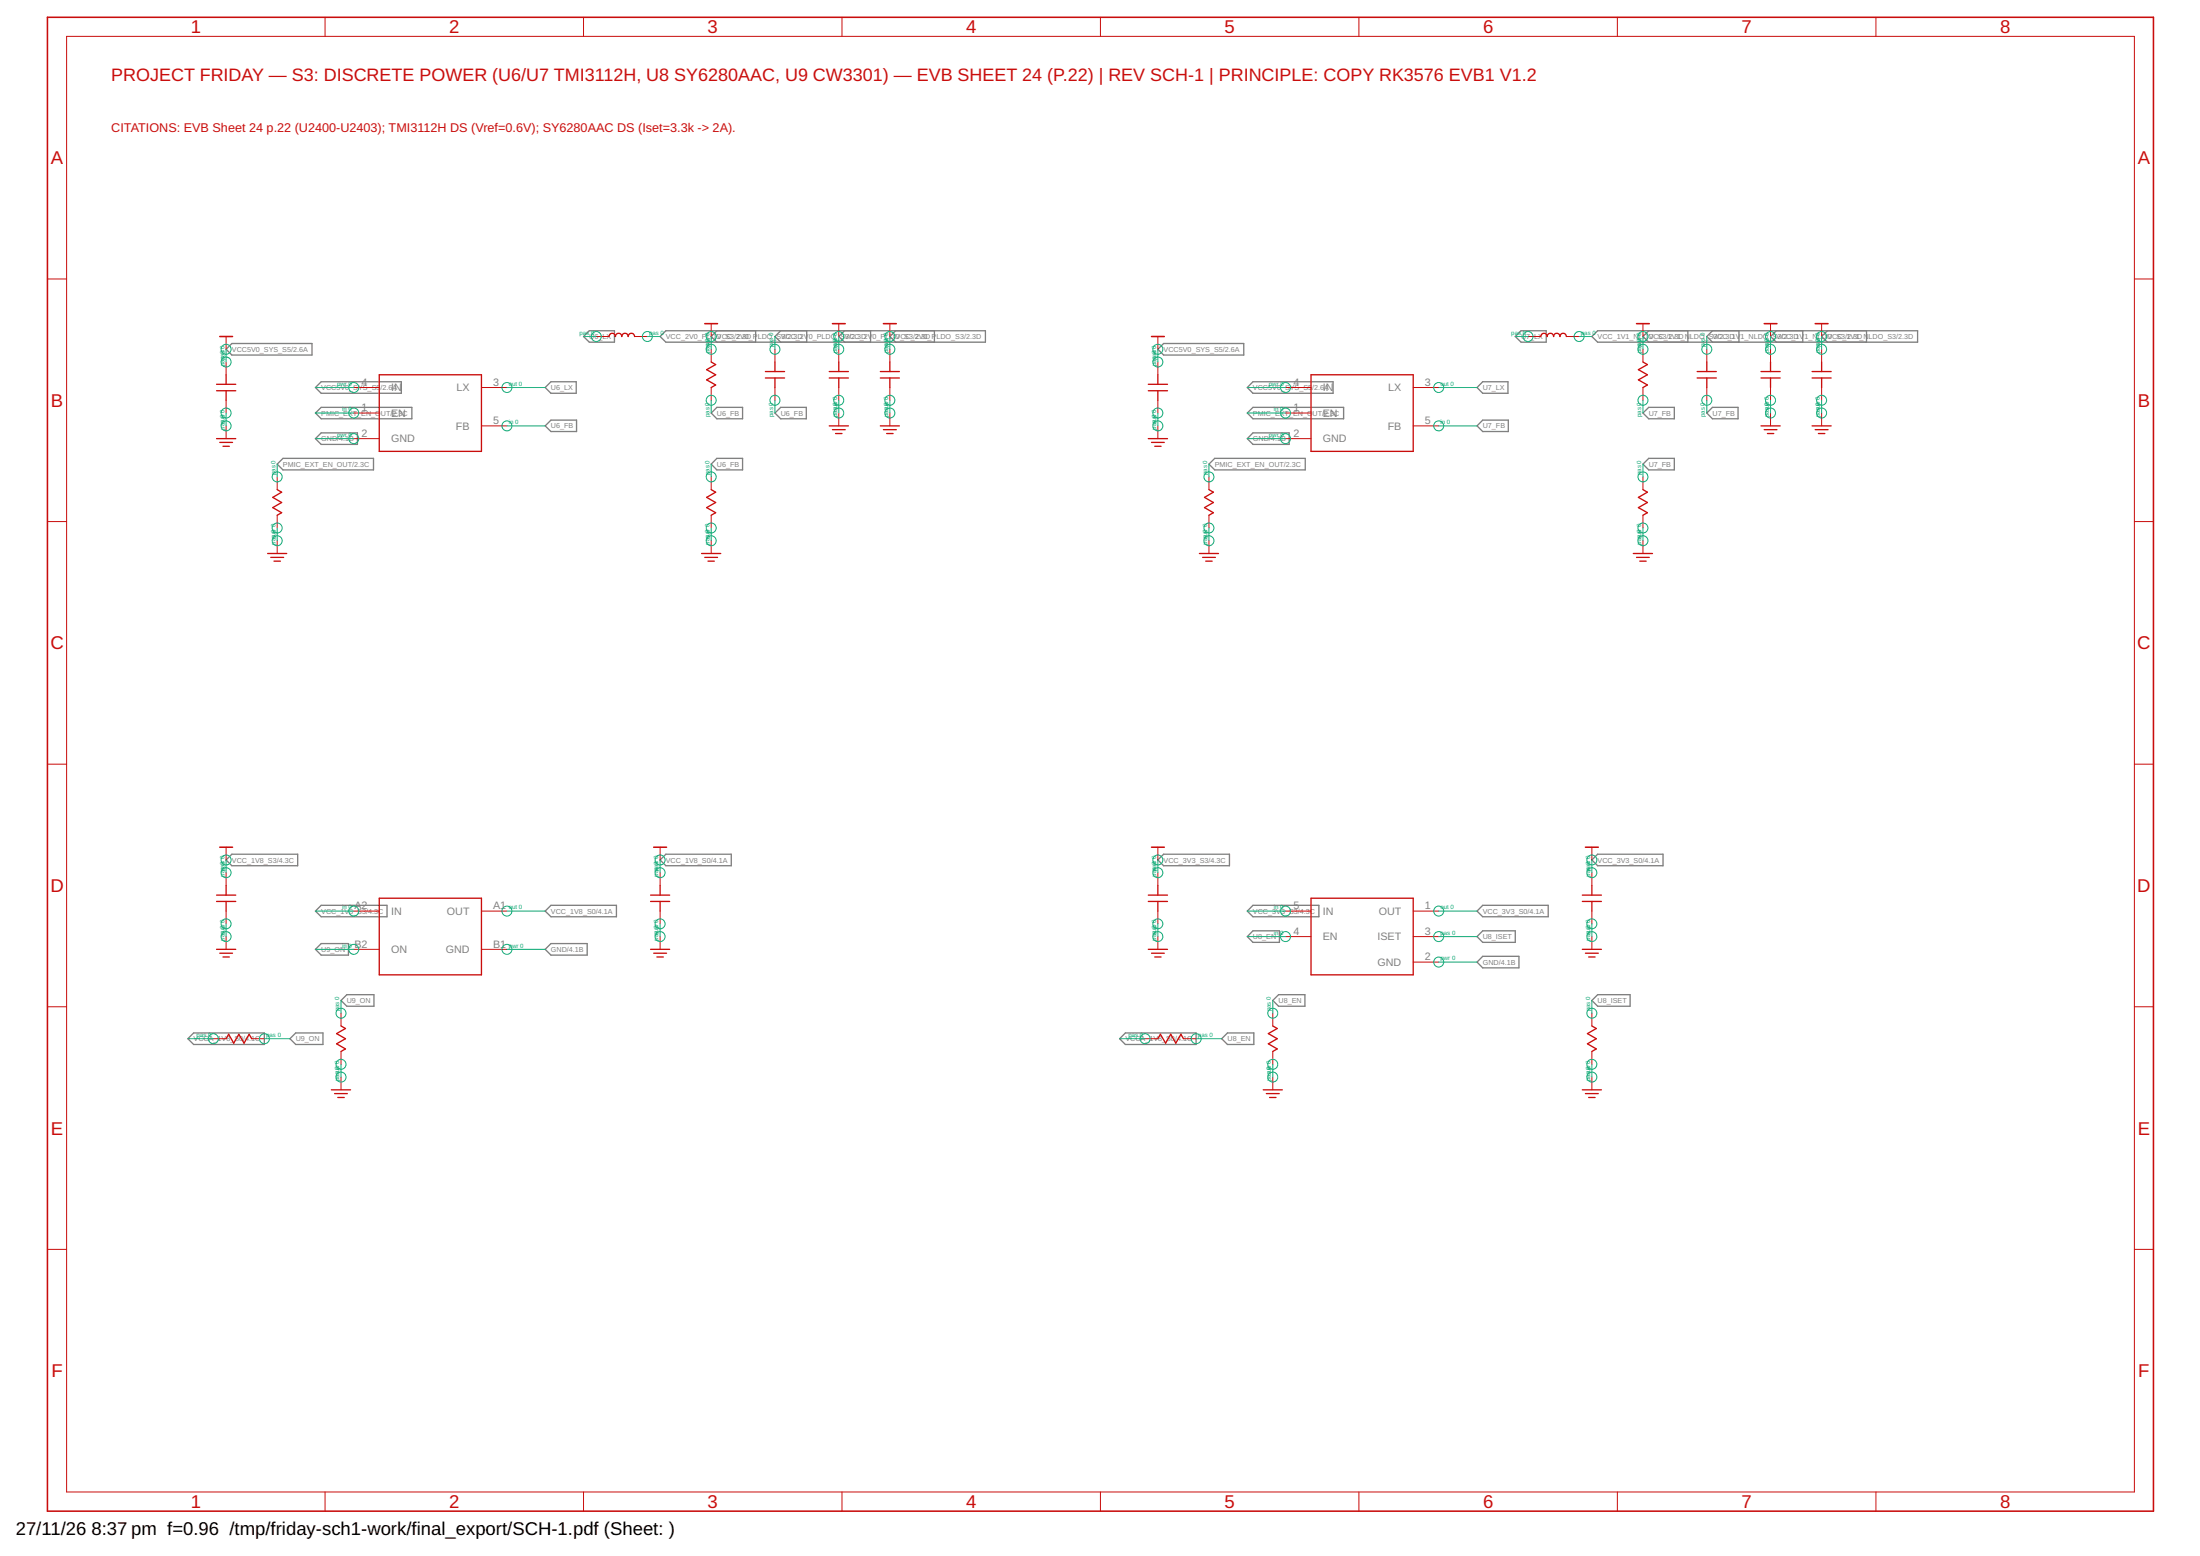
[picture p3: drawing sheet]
<svg xmlns="http://www.w3.org/2000/svg" width="420mm" height="297mm" viewBox="0 0 420 297" stroke-linecap="round" stroke-linejoin="round" font-family="sans-serif">
<g fill="none" stroke="#808080" stroke-width=".25">
<path d="M43.2 66.7l1.1-1.1h15.3v2.2h-15.3zM60.2 78.8l1.1-1h17.4v2.1h-17.4zM61.3 72.9h15.3v2.2h-15.3l-1.1-1.1zM104.1 74l1.1-1.1h4.8v2.2h-4.8zM111.4 64.2l1.1-1.1h4.8v2.2h-4.8zM126.1 64.2l1.1-1.1h61v2.2h-61zM136.9 77.8h4.9v2.1h-4.9l-1.1-1.1zM136.9 63.1l-1.1 1.1 1.1 1.1M144.3 63.1v2.2M148 78.8l1.1-1h4.9v2.1h-4.9zM149.1 63.1l-1.1 1.1 1.1 1.1M154.1 63.1v2.2"/>
<path d="M161.3 63.1l-1.1 1.1 1.1 1.1M166.3 63.1v2.2M171 63.1l-1.1 1.1 1.1 1.1M178.5 63.1v2.2M222.2 65.6h15.3v2.2h-15.3l-1.1-1.1zM239.3 77.8h17.3v2.1h-17.3l-1.1-1.1zM239.3 72.9h15.3v2.2h-15.3l-1.1-1.1zM283.2 72.9h4.8v2.2h-4.8l-1.1-1.1zM289.4 64.2l1.1-1.1h4.8v2.2h-4.8zM304 64.2l1.1-1.1h61.1v2.2h-61.1zM313.8 78.8l1.1-1h4.9v2.1h-4.9zM314.9 63.1l-1.1 1.1 1.1 1.1"/>
<path d="M322.3 63.1v2.2M326 78.8l1-1h4.9v2.1h-4.9zM327 63.1l-1 1.1 1 1.1M332.1 63.1v2.2M339.2 63.1l-1.1 1.1 1.1 1.1M344.3 63.1v2.2M349 63.1l-1.1 1.1 1.1 1.1M356.5 63.1v2.2M54 87.5h17.3v2.2h-17.3l-1.1-1.1zM60.2 83.7l1.1-1.1h7v2.2h-7zM104.1 81.3l1.1-1.1h4.9v2.2h-4.9zM136.9 87.5h4.9v2.2h-4.9l-1.1-1.1z"/>
<path d="M232 87.5h17.3v2.2h-17.3l-1.1-1.1zM239.3 82.6h6.9v2.2h-6.9l-1.1-1.1zM283.2 80.2h4.9v2.2h-4.9l-1.1-1.1zM314.9 87.5h4.9v2.2h-4.9l-1.1-1.1zM44.3 163.1h12.6v2.2h-12.6l-1.1-1.1zM60.2 173.9l1.1-1.1h12.6v2.2h-12.6zM104.1 173.9l1.1-1.1h12.5v2.2h-12.5zM126.1 164.2l1.1-1.1h12.5v2.2h-12.5zM222.2 163.1h12.6v2.2h-12.6l-1.1-1.1zM239.3 177.7h5v2.2h-5l-1.1-1.1zM239.3 172.8h12.6v2.2h-12.6l-1.1-1.1zM283.2 177.7h6.2v2.2h-6.2l-1.1-1.1z"/>
<path d="M283.2 172.8h12.5v2.2h-12.5l-1.1-1.1zM304 164.2l1.1-1.1h12.5v2.2h-12.5zM37 197.2h13.5v2.2h-13.5l-1.1-1.1zM56.5 197.2h5.2v2.2h-5.2l-1.1-1.1zM61.3 180.1h5.2v2.2h-5.2l-1.1-1.1zM66.2 189.9h5.2v2.2h-5.2l-1.1-1.1zM104.1 181.2l1.1-1.1h6.9v2.2h-6.9zM214.9 197.2h13.5v2.2h-13.5l-1.1-1.1zM233.3 198.3l1.1-1.1h5.1v2.2h-5.1zM243.1 191l1.1-1.1h5v2.2h-5zM283.2 182.6h6.9v2.2h-6.9l-1.1-1.1zM304 191l1.1-1.1h6.2v2.2h-6.2z"/>
</g>
<g fill="none" stroke="#c90d0c" stroke-width=".3">
<path d="M9.1 3.3h402.2v285.2h-402.2zM42 64.2h2.4M134.6 61.8h2.4M159 61.8h2.4M168.7 61.8h2.5M219.9 64.2h2.5M312.5 61.8h2.5M336.9 61.8h2.5M346.7 61.8h2.4M42 161.7h2.4M124.8 161.7h2.5M219.9 161.7h2.5"/>
<path d="M302.8 161.7h2.4"/>
</g>
<g fill="none" stroke="#c90d0c" stroke-width=".19">
<path d="M12.7 6.9h394.9v277.9h-394.9zM62.1 3.3v3.6M111.4 3.3v3.6M160.8 3.3v3.6M210.2 3.3v3.6M259.5 3.3v3.6M308.9 3.3v3.6M358.3 3.3v3.6M9.1 53.3h3.6M407.6 53.3h3.7M43.2 64.2v2.5M43.2 69.1v2.4"/>
<path d="M43.2 76.4v2.4M67.6 74h4.8M67.6 78.8h4.8M91.9 74h4.9M113.9 64.2h2.4M121.2 64.2h2.4M135.8 61.8v2.4M135.8 66.7v2.4M135.8 74v2.4M148 66.7v2.4M148 74v2.4M160.2 61.8v2.4"/>
<path d="M160.2 66.7v2.4M160.2 74v2.4M160.2 78.8v2.5M169.9 61.8v2.4M169.9 66.7v2.4M169.9 74v2.4M169.9 78.8v2.5M221.1 64.2v2.5M221.1 69.1v2.4M221.1 76.4v2.4M245.5 74h4.9M245.5 78.8h4.9"/>
<path d="M269.9 74h4.9M291.8 64.2h2.5M299.1 64.2h2.5M313.8 61.8v2.4M313.8 66.7v2.4M313.8 74v2.4M326 66.7v2.4M326 74v2.4M338.1 61.8v2.4M338.1 66.7v2.4M338.1 74v2.4M338.1 78.8v2.5"/>
<path d="M347.9 61.8v2.4M347.9 66.7v2.4M347.9 74v2.4M347.9 78.8v2.5M9.1 99.6h3.6M43.2 81.3v2.4M52.9 91v2.5M52.9 98.4v2.4M67.6 83.7h4.8M91.9 81.3h4.9M135.8 91v2.5M135.8 98.4v2.4"/>
<path d="M221.1 81.3v2.4M230.9 91v2.5M230.9 98.4v2.4M245.5 83.7h4.9M269.9 81.3h4.9M313.8 91v2.5M313.8 98.4v2.4M407.6 99.6h3.7M52.9 103.2v2.5M135.8 103.2v2.5M230.9 103.2v2.5M313.8 103.2v2.5"/>
<path d="M9.1 145.9h3.6M407.6 145.9h3.7M43.2 161.7v2.5M43.2 166.6v2.4M43.2 173.9v2.5M43.2 178.8v2.4M67.6 173.9h4.8M91.9 173.9h4.9M126.1 161.7v2.5M126.1 166.6v2.4M126.1 173.9v2.5M126.1 178.8v2.4"/>
<path d="M221.1 161.7v2.5M221.1 166.6v2.4M221.1 173.9v2.5M221.1 178.8v2.4M245.5 173.9h4.9M245.5 178.8h4.9M269.9 173.9h4.9M269.9 178.8h4.9M304 161.7v2.5M304 166.6v2.4M304 173.9v2.5M304 178.8v2.4"/>
<path d="M9.1 192.2h3.6M40.7 198.3h2.5M48.1 198.3h2.4M65.1 193.4v2.5M67.6 181.2h4.8M91.9 181.2h4.9M218.7 198.3h2.4M226 198.3h2.5M243.1 193.4v2.5M269.9 183.7h4.9M304 193.4v2.5M407.6 192.2h3.7"/>
<path d="M65.1 200.7v2.5M65.1 205.6v2.4M243.1 200.7v2.5M243.1 205.6v2.4M304 200.7v2.5M304 205.6v2.4M9.1 238.5h3.6M407.6 238.5h3.7M62.1 284.8v3.7M111.4 284.8v3.7M160.8 284.8v3.7M210.2 284.8v3.7"/>
<path d="M259.5 284.8v3.7M308.9 284.8v3.7M358.3 284.8v3.7"/>
</g>
<g fill="none" stroke="#c90d0c" stroke-width=".25">
<path d="M41.4 73.4h3.6M41.4 74.6h3.6M43.2 71.5v1.9M43.2 74.6v1.8M72.4 71.5h19.5v14.7h-19.5zM116.3 64.2a.61 .61 0 0 1 .6-.6 .61 .61 0 0 1 .6 .6 .6 .6 0 0 1 .6-.6 .6 .6 0 0 1 .6 .6 .61 .61 0 0 1 .7-.6 .61 .61 0 0 1 .6 .6 .61 .61 0 0 1 .6-.6 .61 .61 0 0 1 .6 .6M135.8 69.1l.9 .5-1.7 1 1.7 .9-1.7 1 1.7 1-.9 .5M146.2 70.9h3.6M146.2 72.2h3.6M148 69.1v1.8M148 72.2v1.8M158.4 70.9h3.6"/>
<path d="M158.4 72.2h3.6M160.2 69.1v1.8M160.2 72.2v1.8M168.1 70.9h3.7M168.1 72.2h3.7M169.9 69.1v1.8M169.9 72.2v1.8M219.3 73.4h3.7M219.3 74.6h3.7M221.1 71.5v1.9M221.1 74.6v1.8M250.4 71.5h19.5v14.7h-19.5z"/>
<path d="M294.3 64.2a.61 .61 0 0 1 .6-.6 .61 .61 0 0 1 .6 .6 .61 .61 0 0 1 .6-.6 .61 .61 0 0 1 .6 .6 .6 .6 0 0 1 .6-.6 .6 .6 0 0 1 .6 .6 .61 .61 0 0 1 .6-.6 .61 .61 0 0 1 .6 .6M313.8 69.1l.8 .5-1.7 1 1.7 .9-1.7 1 1.7 1-.8 .5M324.1 70.9h3.7M324.1 72.2h3.7M326 69.1v1.8M326 72.2v1.8M336.3 70.9h3.7M336.3 72.2h3.7M338.1 69.1v1.8M338.1 72.2v1.8M346.1 70.9h3.6M346.1 72.2h3.6"/>
<path d="M347.9 69.1v1.8M347.9 72.2v1.8M41.4 83.7h3.6M42 84.5h2.4M42.6 85.2h1.2M52.9 93.5l.9 .5-1.7 1 1.7 .9-1.7 1 1.7 1-.9 .5M135.8 93.5l.9 .5-1.7 1 1.7 .9-1.7 1 1.7 1-.9 .5M158.4 81.3h3.6M159 82h2.4M159.6 82.8h1.2M168.1 81.3h3.7M168.7 82h2.5"/>
<path d="M169.3 82.8h1.3M219.3 83.7h3.7M219.9 84.5h2.5M220.5 85.2h1.2M230.9 93.5l.8 .5-1.7 1 1.7 .9-1.7 1 1.7 1-.8 .5M313.8 93.5l.8 .5-1.7 1 1.7 .9-1.7 1 1.7 1-.8 .5M336.3 81.3h3.7M336.9 82h2.5M337.5 82.8h1.3M346.1 81.3h3.6M346.7 82h2.4M347.3 82.8h1.2"/>
<path d="M51.1 105.7h3.7M51.7 106.4h2.5M52.3 107.1h1.3M134 105.7h3.6M134.6 106.4h2.4M135.2 107.1h1.2M229.1 105.7h3.6M229.7 106.4h2.4M230.3 107.1h1.2M311.9 105.7h3.7M312.5 106.4h2.5M313.2 107.1h1.2"/>
<path d="M41.4 170.9h3.6M41.4 172.1h3.6M43.2 169v1.9M43.2 172.1v1.8M72.4 171.5h19.5v14.6h-19.5zM124.2 170.9h3.7M124.2 172.1h3.7M126.1 169v1.9M126.1 172.1v1.8M219.3 170.9h3.7M219.3 172.1h3.7M221.1 169v1.9"/>
<path d="M221.1 172.1v1.8M250.4 171.5h19.5v14.6h-19.5zM302.2 170.9h3.6M302.2 172.1h3.6M304 169v1.9M304 172.1v1.8M41.4 181.2h3.6M42 182h2.4M42.6 182.7h1.2M43.2 198.3l.5-.9 .9 1.7 1-1.7 1 1.7 1-1.7 .5 .9M65.1 195.9l.9 .4-1.7 1 1.7 1-1.7 1 1.7 .9-.9 .5M124.2 181.2h3.7"/>
<path d="M124.8 182h2.5M125.5 182.7h1.2M219.3 181.2h3.7M219.9 182h2.5M220.5 182.7h1.2M221.1 198.3l.5-.9 1 1.7 1-1.7 1 1.7 .9-1.7 .5 .9M243.1 195.9l.8 .4-1.7 1 1.7 1-1.7 1 1.7 .9-.8 .5M302.2 181.2h3.6M302.8 182h2.4M303.4 182.7h1.2M304 195.9l.9 .4-1.7 1 1.7 1-1.7 1 1.7 .9-.9 .5M63.3 208h3.7"/>
<path d="M63.9 208.8h2.4M64.5 209.5h1.2M241.3 208h3.6M241.9 208.8h2.4M242.5 209.5h1.2M302.2 208h3.6M302.8 208.8h2.4M303.4 209.5h1.2"/>
</g>
<g fill="none" stroke="#0dab76" stroke-width=".19">
<path d="M43.2 66.7v2.4M43.2 78.8v2.5M60.2 78.8h7.4M60.2 74h7.4M96.8 74h7.3M111.4 64.2h2.5M123.6 64.2h2.5M135.8 64.2v2.5M135.8 76.4v2.4M148 64.2v2.5M148 76.4v2.4M160.2 64.2v2.5"/>
<path d="M160.2 76.4v2.4M169.9 64.2v2.5M169.9 76.4v2.4M221.1 66.7v2.4M221.1 78.8v2.5M238.2 78.8h7.3M238.2 74h7.3M274.8 74h7.3M289.4 64.2h2.4M301.6 64.2h2.4M313.8 64.2v2.5M313.8 76.4v2.4"/>
<path d="M326 64.2v2.5M326 76.4v2.4M338.1 64.2v2.5M338.1 76.4v2.4M347.9 64.2v2.5M347.9 76.4v2.4M52.9 88.6v2.4M60.2 83.7h7.4M96.8 81.3h7.3M135.8 88.6v2.4M230.9 88.6v2.4M238.2 83.7h7.3"/>
<path d="M274.8 81.3h7.3M313.8 88.6v2.4M52.9 100.8v2.4M135.8 100.8v2.4M230.9 100.8v2.4M313.8 100.8v2.4M43.2 164.2v2.4M43.2 176.4v2.4M60.2 173.9h7.4M96.8 173.9h7.3M126.1 164.2v2.4M126.1 176.4v2.4"/>
<path d="M221.1 164.2v2.4M221.1 176.4v2.4M238.2 178.8h7.3M238.2 173.9h7.3M274.8 178.8h7.3M274.8 173.9h7.3M304 164.2v2.4M304 176.4v2.4M35.9 198.3h4.8M50.5 198.3h4.9M60.2 181.2h7.4M65.1 191v2.4"/>
<path d="M96.8 181.2h7.3M213.8 198.3h4.9M228.5 198.3h4.8M243.1 191v2.4M274.8 183.7h7.3M304 191v2.4M65.1 203.2v2.4M243.1 203.2v2.4M304 203.2v2.4"/>
<circle cx="43.2" cy="78.8" r=".95"/>
<circle cx="43.2" cy="66.7" r=".95"/>
<circle cx="43.2" cy="69.1" r=".95"/>
<circle cx="67.6" cy="74" r=".95"/>
<circle cx="67.6" cy="78.8" r=".95"/>
<circle cx="96.8" cy="74" r=".95"/>
<circle cx="113.9" cy="64.2" r=".95"/>
<circle cx="123.6" cy="64.2" r=".95"/>
<circle cx="135.8" cy="64.2" r=".95"/>
<circle cx="135.8" cy="66.7" r=".95"/>
<circle cx="135.8" cy="76.4" r=".95"/>
<circle cx="148" cy="76.4" r=".95"/>
<circle cx="148" cy="66.7" r=".95"/>
<circle cx="160.2" cy="76.4" r=".95"/>
<circle cx="160.2" cy="66.7" r=".95"/>
<circle cx="160.2" cy="78.8" r=".95"/>
<circle cx="160.2" cy="64.2" r=".95"/>
<circle cx="169.9" cy="66.7" r=".95"/>
<circle cx="169.9" cy="76.4" r=".95"/>
<circle cx="169.9" cy="78.8" r=".95"/>
<circle cx="169.9" cy="64.2" r=".95"/>
<circle cx="221.1" cy="78.8" r=".95"/>
<circle cx="221.1" cy="66.7" r=".95"/>
<circle cx="221.1" cy="69.1" r=".95"/>
<circle cx="245.5" cy="78.8" r=".95"/>
<circle cx="245.5" cy="74" r=".95"/>
<circle cx="274.8" cy="74" r=".95"/>
<circle cx="291.8" cy="64.2" r=".95"/>
<circle cx="301.6" cy="64.2" r=".95"/>
<circle cx="313.8" cy="76.4" r=".95"/>
<circle cx="313.8" cy="64.2" r=".95"/>
<circle cx="313.8" cy="66.7" r=".95"/>
<circle cx="326" cy="76.4" r=".95"/>
<circle cx="326" cy="66.7" r=".95"/>
<circle cx="338.1" cy="78.8" r=".95"/>
<circle cx="338.1" cy="76.4" r=".95"/>
<circle cx="338.1" cy="64.2" r=".95"/>
<circle cx="338.1" cy="66.7" r=".95"/>
<circle cx="347.9" cy="78.8" r=".95"/>
<circle cx="347.9" cy="64.2" r=".95"/>
<circle cx="347.9" cy="66.7" r=".95"/>
<circle cx="347.9" cy="76.4" r=".95"/>
<circle cx="43.2" cy="81.3" r=".95"/>
<circle cx="52.9" cy="91" r=".95"/>
<circle cx="67.6" cy="83.7" r=".95"/>
<circle cx="96.8" cy="81.3" r=".95"/>
<circle cx="135.8" cy="91" r=".95"/>
<circle cx="221.1" cy="81.3" r=".95"/>
<circle cx="230.9" cy="91" r=".95"/>
<circle cx="245.5" cy="83.7" r=".95"/>
<circle cx="274.8" cy="81.3" r=".95"/>
<circle cx="313.8" cy="91" r=".95"/>
<circle cx="52.9" cy="103.2" r=".95"/>
<circle cx="52.9" cy="100.8" r=".95"/>
<circle cx="135.8" cy="100.8" r=".95"/>
<circle cx="135.8" cy="103.2" r=".95"/>
<circle cx="230.9" cy="100.8" r=".95"/>
<circle cx="230.9" cy="103.2" r=".95"/>
<circle cx="313.8" cy="103.2" r=".95"/>
<circle cx="313.8" cy="100.8" r=".95"/>
<circle cx="43.2" cy="166.6" r=".95"/>
<circle cx="43.2" cy="164.2" r=".95"/>
<circle cx="43.2" cy="176.4" r=".95"/>
<circle cx="43.2" cy="178.8" r=".95"/>
<circle cx="67.6" cy="173.9" r=".95"/>
<circle cx="96.8" cy="173.9" r=".95"/>
<circle cx="126.1" cy="164.2" r=".95"/>
<circle cx="126.1" cy="166.6" r=".95"/>
<circle cx="126.1" cy="176.4" r=".95"/>
<circle cx="126.1" cy="178.8" r=".95"/>
<circle cx="221.1" cy="166.6" r=".95"/>
<circle cx="221.1" cy="164.2" r=".95"/>
<circle cx="221.1" cy="176.4" r=".95"/>
<circle cx="221.1" cy="178.8" r=".95"/>
<circle cx="245.5" cy="178.8" r=".95"/>
<circle cx="245.5" cy="173.9" r=".95"/>
<circle cx="274.8" cy="178.8" r=".95"/>
<circle cx="274.8" cy="173.9" r=".95"/>
<circle cx="304" cy="166.6" r=".95"/>
<circle cx="304" cy="164.2" r=".95"/>
<circle cx="304" cy="178.8" r=".95"/>
<circle cx="304" cy="176.4" r=".95"/>
<circle cx="40.7" cy="198.3" r=".95"/>
<circle cx="50.5" cy="198.3" r=".95"/>
<circle cx="65.1" cy="193.4" r=".95"/>
<circle cx="67.6" cy="181.2" r=".95"/>
<circle cx="96.8" cy="181.2" r=".95"/>
<circle cx="218.7" cy="198.3" r=".95"/>
<circle cx="228.5" cy="198.3" r=".95"/>
<circle cx="243.1" cy="193.4" r=".95"/>
<circle cx="274.8" cy="183.7" r=".95"/>
<circle cx="304" cy="193.4" r=".95"/>
<circle cx="65.1" cy="205.6" r=".95"/>
<circle cx="65.1" cy="203.2" r=".95"/>
<circle cx="243.1" cy="203.2" r=".95"/>
<circle cx="243.1" cy="205.6" r=".95"/>
<circle cx="304" cy="205.6" r=".95"/>
<circle cx="304" cy="203.2" r=".95"/>
</g>
<g font-size="3.5" fill="#c90d0c">
<text x="36.4" y="6.4">1</text>
<text x="85.8" y="6.4">2</text>
<text x="135.1" y="6.4">3</text>
<text x="184.5" y="6.4">4</text>
<text x="233.9" y="6.4">5</text>
<text x="283.2" y="6.4">6</text>
<text x="332.6" y="6.4">7</text>
<text x="382" y="6.4">8</text>
<text x="9.7" y="31.4">A</text>
<text x="408.3" y="31.4">A</text>
<text x="9.7" y="77.7">B</text>
<text x="408.3" y="77.7">B</text>
<text x="9.6" y="124">C</text>
<text x="408.2" y="124">C</text>
<text x="9.6" y="170.3">D</text>
<text x="408.2" y="170.3">D</text>
<text x="9.7" y="216.6">E</text>
<text x="408.3" y="216.6">E</text>
<text x="9.8" y="262.9">F</text>
<text x="408.4" y="262.9">F</text>
<text x="36.4" y="287.9">1</text>
<text x="85.8" y="287.9">2</text>
<text x="135.1" y="287.9">3</text>
<text x="184.5" y="287.9">4</text>
<text x="233.9" y="287.9">5</text>
<text x="283.2" y="287.9">6</text>
<text x="332.6" y="287.9">7</text>
<text x="382" y="287.9">8</text>
</g>
<g font-size="3.5">
<text x="3" y="293">27/11/26</text>
<text x="17.5" y="293">8:37 pm f=0.96 /tmp/friday-sch1-work/final_export/SCH-1.pdf (Sheet: )</text>
</g>
<text font-size="3.4" fill="#c90d0c" x="21.2" y="15.5">PROJECT FRIDAY — S3: DISCRETE POWER (U6/U7 TMI3112H, U8 SY6280AAC, U9 CW3301) — EVB SHEET 24 (P.22) | REV SCH-1 | PRINCIPLE: COPY RK3576 EVB1 V1.2</text>
<text font-size="2.4" fill="#c90d0c" x="21.2" y="25.2">CITATIONS: EVB Sheet 24 p.22 (U2400-U2403); TMI3112H DS (Vref=0.6V); SY6280AAC DS (Iset=3.3k -&gt; 2A).</text>
<g font-size="2.1" fill="#808080">
<text x="69.1" y="73.6">4</text>
<text x="74.7" y="74.7">IN</text>
<text x="87.2" y="74.7">LX</text>
<text x="94.2" y="73.6">3</text>
<text x="247" y="73.6">4</text>
<text x="252.6" y="74.7">IN</text>
<text x="265.1" y="74.7">LX</text>
<text x="272.1" y="73.6">3</text>
<text x="69.1" y="78.5">1</text>
<text x="69.1" y="83.4">2</text>
<text x="74.7" y="79.6">EN</text>
<text x="87.1" y="82">FB</text>
<text x="94.2" y="81">5</text>
<text x="247" y="78.5">1</text>
<text x="247" y="83.4">2</text>
<text x="252.6" y="79.6">EN</text>
<text x="265" y="82">FB</text>
<text x="272.1" y="81">5</text>
<text x="74.7" y="84.5">GND</text>
<text x="252.6" y="84.5">GND</text>
<text x="67.7" y="173.6">A2</text>
<text x="94.2" y="173.6">A1</text>
<text x="247" y="173.6">5</text>
<text x="272.1" y="173.6">1</text>
<text x="74.7" y="174.6">IN</text>
<text x="85.4" y="174.6">OUT</text>
<text x="247" y="178.5">4</text>
<text x="252.6" y="174.6">IN</text>
<text x="252.6" y="179.5">EN</text>
<text x="263.1" y="179.5">ISET</text>
<text x="263.3" y="174.6">OUT</text>
<text x="272.1" y="178.5">3</text>
<text x="67.7" y="180.9">B2</text>
<text x="74.7" y="182">ON</text>
<text x="85.1" y="182">GND</text>
<text x="94.2" y="180.9">B1</text>
<text x="263.1" y="184.4">GND</text>
<text x="272.1" y="183.3">2</text>
</g>
<g font-size="1.4" fill="#808080">
<text x="112.5" y="64.7">U6_LX</text>
<text x="127.2" y="64.7">VCC_2V0_PLDO_S3/ .3D</text>
<text x="136.9" y="64.7">VCC_2V0_P</text>
<text x="144.7" y="64.7">LDO_</text>
<text x="148.3" y="64.7">SVCC_2V</text>
<text x="149.2" y="64.7">3/2.3D</text>
<text x="154.5" y="64.7">0_PLDO_</text>
<text x="160.5" y="64.7">SVCC_2V</text>
<text x="161.4" y="64.7">3/2.3D</text>
<text x="166.6" y="64.7">0_PLDO_S3/ .3D</text>
<text x="171" y="64.7">VCC_2V0_P</text>
<text x="178.8" y="64.7">LDO_S3/2.3D</text>
<text x="290.5" y="64.7">U7_LX</text>
<text x="305.1" y="64.7">VCC_1V1_NLDO_S3/2.3D</text>
<text x="314.9" y="64.7">VCC_1V1_N</text>
<text x="322.7" y="64.7">LDO_</text>
<text x="326.3" y="64.7">SVCC_1V</text>
<text x="327.3" y="64.7">3/2.3D</text>
<text x="332.4" y="64.7">1_NLDO_SVCC_1V</text>
<text x="339.4" y="64.7">3/2.3D</text>
<text x="344.6" y="64.7">1_NLDO_S3/2.3D</text>
<text x="349" y="64.7">VCC_1V1_N</text>
<text x="356.9" y="64.7">LDO_S3/2.3D</text>
<text x="44.3" y="67.2">VCC5V0_SYS_S5/2.6A</text>
<text x="222.2" y="67.2">VCC5V0_SYS_S5/2.6A</text>
<text x="61.3" y="74.5">VCC5V0_SYS_S5</text>
<text x="72.7" y="74.5">/2.6A</text>
<text x="105.2" y="74.5">U6_LX</text>
<text x="239.3" y="74.5">VCC5V0_SYS_S5</text>
<text x="250.6" y="74.5">/2.6A</text>
<text x="283.2" y="74.5">U7_LX</text>
<text x="61.3" y="79.3">PMIC_EXT_EN_O</text>
<text x="72.7" y="79.3">UT/2.3C</text>
<text x="105.2" y="81.8">U6_FB</text>
<text x="136.9" y="79.3">U6_FB</text>
<text x="149.1" y="79.3">U6_FB</text>
<text x="239.3" y="79.3">PMIC_EXT_EN_O</text>
<text x="250.7" y="79.3">UT/2.3C</text>
<text x="283.2" y="81.8">U7_FB</text>
<text x="314.9" y="79.3">U7_FB</text>
<text x="327.1" y="79.3">U7_FB</text>
<text x="54" y="89.1">PMIC_EXT_EN_OUT/2.3C</text>
<text x="61.3" y="84.2">GND/4.1B</text>
<text x="136.9" y="89.1">U6_FB</text>
<text x="232" y="89.1">PMIC_EXT_EN_OUT/2.3C</text>
<text x="239.3" y="84.2">GND/4.1B</text>
<text x="314.9" y="89.1">U7_FB</text>
<text x="44.3" y="164.7">VCC_1V8_S3/4.3C</text>
<text x="127.2" y="164.7">VCC_1V8_S0/4.1A</text>
<text x="222.2" y="164.7">VCC_3V3_S3/4.3C</text>
<text x="305.1" y="164.7">VCC_3V3_S0/4.1A</text>
<text x="61.3" y="174.4">VCC_1V8_S3/4.3C</text>
<text x="105.2" y="174.4">VCC_1V8_S0/4.1A</text>
<text x="239.3" y="179.3">U8_EN</text>
<text x="239.3" y="174.4">VCC_3V3_S3/4.3C</text>
<text x="283.2" y="179.3">U8_ISET</text>
<text x="283.2" y="174.4">VCC_3V3_S0/4.1A</text>
<text x="61.3" y="181.7">U9_ON</text>
<text x="105.2" y="181.7">GND/4.1B</text>
<text x="283.2" y="184.2">GND/4.1B</text>
<text x="66.2" y="191.5">U9_ON</text>
<text x="244.2" y="191.5">U8_EN</text>
<text x="305.1" y="191.5">U8_ISET</text>
<text x="37" y="198.8">VCCA_1V8_S0/4.1C</text>
<text x="56.5" y="198.8">U9_ON</text>
<text x="214.9" y="198.8">VCCA_1V8_S0/4.1C</text>
<text x="234.4" y="198.8">U8_EN</text>
</g>
<g font-size="1.2" fill="#0dab76">
<text x="110.7" y="63.9">pas 0</text>
<text x="124" y="63.9">pas 0</text>
<text x="135.5" y="65.2" transform="rotate(-90 135.5 65.2)">0s 0</text>
<text x="147.7" y="65" transform="rotate(-90 147.7 65)">s 0</text>
<text x="159.9" y="65.2" transform="rotate(-90 159.9 65.2)">0s 0</text>
<text x="169.6" y="65.2" transform="rotate(-90 169.6 65.2)">0s 0</text>
<text x="288.6" y="63.9">pas 0</text>
<text x="301.9" y="63.9">pas 0</text>
<text x="313.4" y="65.2" transform="rotate(-90 313.4 65.2)">0s 0</text>
<text x="325.6" y="65" transform="rotate(-90 325.6 65)">s 0</text>
<text x="337.8" y="65.2" transform="rotate(-90 337.8 65.2)">0s 0</text>
<text x="347.6" y="65.2" transform="rotate(-90 347.6 65.2)">0s 0</text>
<text x="42.8" y="69.9" transform="rotate(-90 42.8 69.9)">papsa0s 0</text>
<text x="135.5" y="67.4" transform="rotate(-90 135.5 67.4)">papsa</text>
<text x="147.7" y="66.3" transform="rotate(-90 147.7 66.3)">pa</text>
<text x="159.9" y="67.4" transform="rotate(-90 159.9 67.4)">papsa</text>
<text x="169.6" y="67.4" transform="rotate(-90 169.6 67.4)">papsa</text>
<text x="220.8" y="69.9" transform="rotate(-90 220.8 69.9)">papsa0s 0</text>
<text x="313.4" y="67.4" transform="rotate(-90 313.4 67.4)">papsa</text>
<text x="325.6" y="66.3" transform="rotate(-90 325.6 66.3)">pa</text>
<text x="337.8" y="67.4" transform="rotate(-90 337.8 67.4)">papsa</text>
<text x="347.6" y="67.4" transform="rotate(-90 347.6 67.4)">papsa</text>
<text x="64.4" y="73.6">pwr 0</text>
<text x="97.2" y="73.6">out 0</text>
<text x="242.3" y="73.6">pwr 0</text>
<text x="275.1" y="73.6">out 0</text>
<text x="42.8" y="82.1" transform="rotate(-90 42.8 82.1)">passu0p 0</text>
<text x="64.4" y="83.4">pwr 0</text>
<text x="65.3" y="78.5">in 0</text>
<text x="97.2" y="81">in 0</text>
<text x="135.5" y="79.6" transform="rotate(-90 135.5 79.6)">pas 0</text>
<text x="147.7" y="79.6" transform="rotate(-90 147.7 79.6)">pas 0</text>
<text x="159.9" y="79.6" transform="rotate(-90 159.9 79.6)">passu0p 0</text>
<text x="169.6" y="79.6" transform="rotate(-90 169.6 79.6)">passu0p 0</text>
<text x="220.8" y="82.1" transform="rotate(-90 220.8 82.1)">passu0p 0</text>
<text x="242.3" y="83.4">pwr 0</text>
<text x="243.3" y="78.5">in 0</text>
<text x="275.1" y="81">in 0</text>
<text x="313.4" y="79.6" transform="rotate(-90 313.4 79.6)">pas 0</text>
<text x="325.6" y="79.6" transform="rotate(-90 325.6 79.6)">pas 0</text>
<text x="337.8" y="79.6" transform="rotate(-90 337.8 79.6)">passu0p 0</text>
<text x="347.6" y="79.6" transform="rotate(-90 347.6 79.6)">passu0p 0</text>
<text x="52.6" y="90.7" transform="rotate(-90 52.6 90.7)">pas 0</text>
<text x="135.5" y="90.7" transform="rotate(-90 135.5 90.7)">pas 0</text>
<text x="230.5" y="90.7" transform="rotate(-90 230.5 90.7)">pas 0</text>
<text x="313.4" y="90.7" transform="rotate(-90 313.4 90.7)">pas 0</text>
<text x="52.6" y="104" transform="rotate(-90 52.6 104)">pasu0p 0</text>
<text x="135.5" y="104" transform="rotate(-90 135.5 104)">pasu0p 0</text>
<text x="230.5" y="104" transform="rotate(-90 230.5 104)">pasu0p 0</text>
<text x="313.4" y="104" transform="rotate(-90 313.4 104)">pasu0p 0</text>
<text x="42.8" y="167.4" transform="rotate(-90 42.8 167.4)">papsa0s 0</text>
<text x="125.7" y="167.4" transform="rotate(-90 125.7 167.4)">papsa0s 0</text>
<text x="220.8" y="167.4" transform="rotate(-90 220.8 167.4)">papsa0s 0</text>
<text x="303.7" y="167.4" transform="rotate(-90 303.7 167.4)">papsa0s 0</text>
<text x="65.3" y="173.6">in 0</text>
<text x="97.2" y="173.6">out 0</text>
<text x="243.3" y="173.6">in 0</text>
<text x="275.1" y="173.6">out 0</text>
<text x="42.8" y="179.6" transform="rotate(-90 42.8 179.6)">passu0p 0</text>
<text x="125.7" y="179.6" transform="rotate(-90 125.7 179.6)">passu0p 0</text>
<text x="220.8" y="179.6" transform="rotate(-90 220.8 179.6)">passu0p 0</text>
<text x="243.3" y="178.5">in</text>
<text x="244.5" y="178.5">0</text>
<text x="275.1" y="178.5">pas 0</text>
<text x="303.7" y="179.6" transform="rotate(-90 303.7 179.6)">passu0p 0</text>
<text x="65.3" y="180.9">in</text>
<text x="66.6" y="180.9">0</text>
<text x="97.2" y="180.9">pwr 0</text>
<text x="275.1" y="183.3">pwr 0</text>
<text x="37.6" y="198">pas 0</text>
<text x="50.8" y="198">pas 0</text>
<text x="64.8" y="193.1" transform="rotate(-90 64.8 193.1)">pas 0</text>
<text x="215.5" y="198">pas 0</text>
<text x="228.8" y="198">pas 0</text>
<text x="242.7" y="193.1" transform="rotate(-90 242.7 193.1)">pas 0</text>
<text x="303.7" y="193.1" transform="rotate(-90 303.7 193.1)">pas 0</text>
<text x="64.8" y="206.4" transform="rotate(-90 64.8 206.4)">pasu0p 0</text>
<text x="242.7" y="206.4" transform="rotate(-90 242.7 206.4)">pasu0p 0</text>
<text x="303.7" y="206.4" transform="rotate(-90 303.7 206.4)">pasu0p 0</text>
</g>
</svg>
